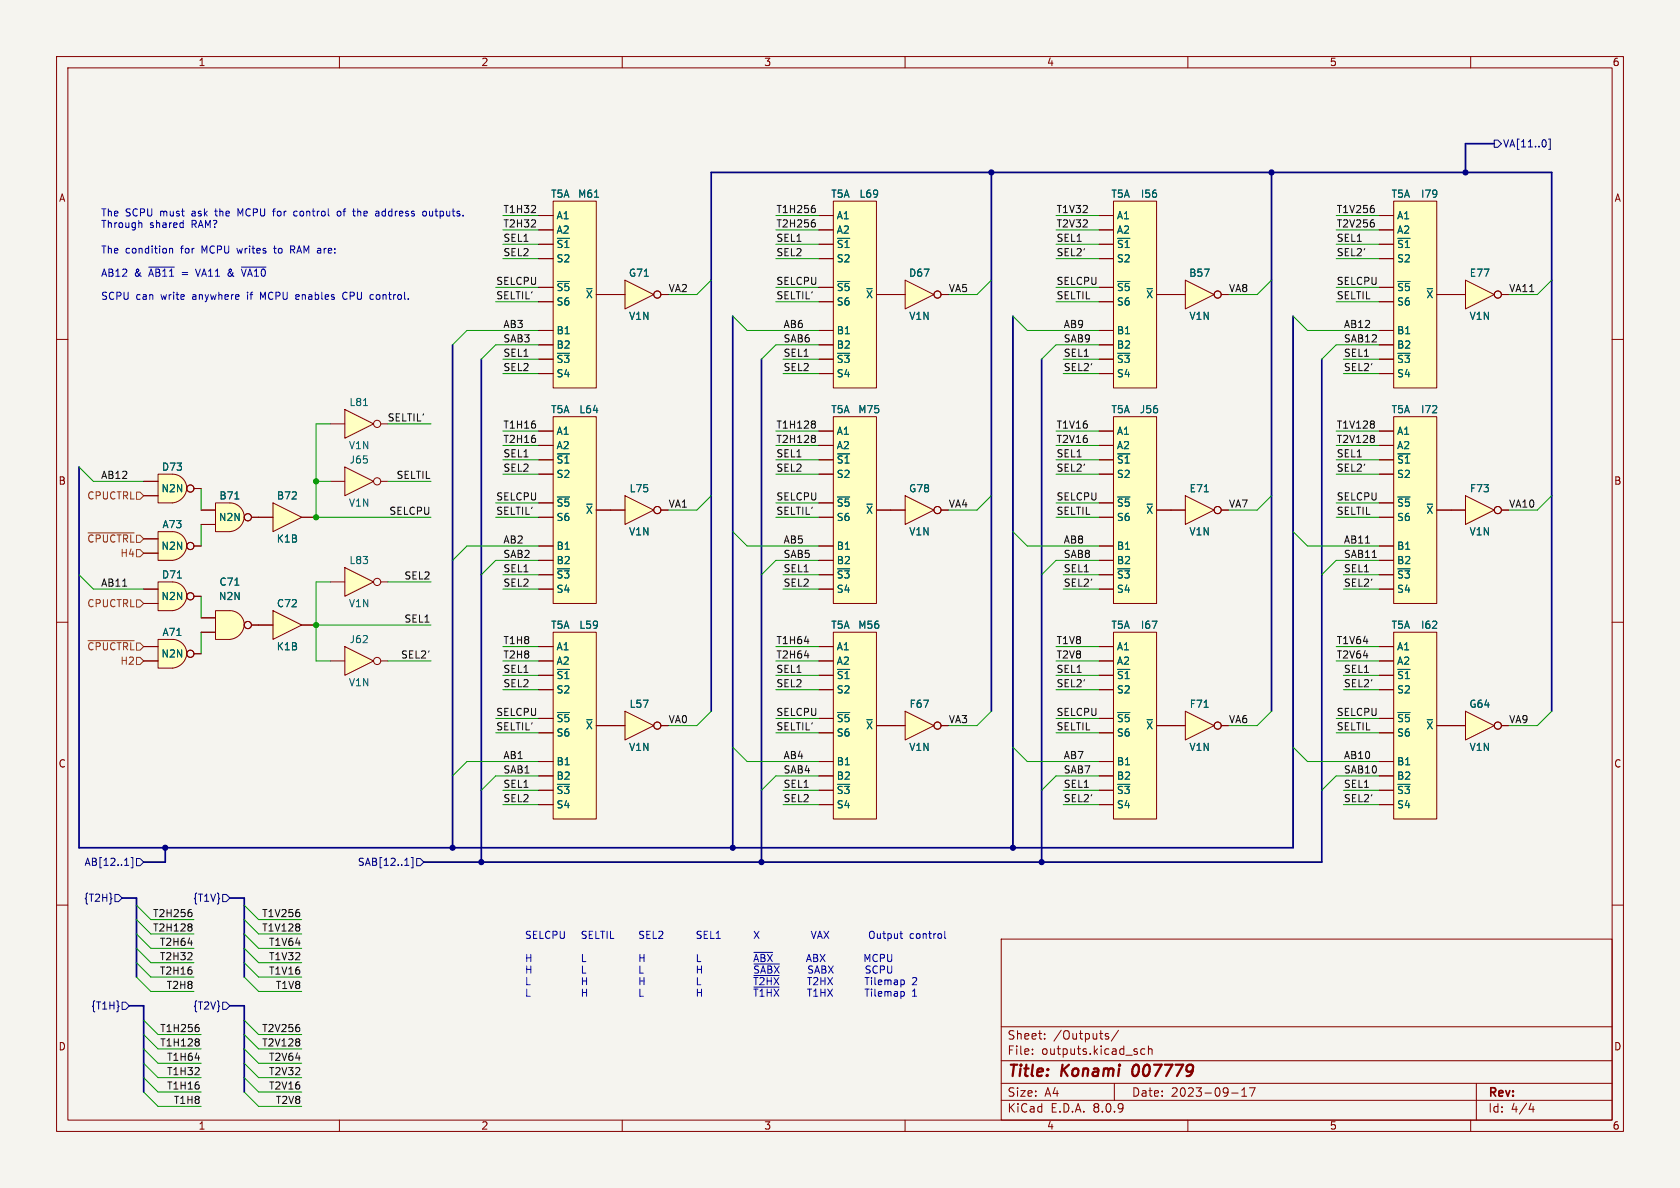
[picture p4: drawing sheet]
<svg xmlns="http://www.w3.org/2000/svg" width="297mm" height="210mm" viewBox="0 0 297 210" stroke-linecap="round" stroke-linejoin="round" font-family="sans-serif">
<path d="M0 0h297v210h-297z" fill="#f5f4ef" stroke="#f5f4ef" stroke-width=".18"/>
<g fill="none" stroke="#840000" stroke-width=".18">
<path d="M10 10h277v190h-277zM12 12h273v186h-273zM60 10v2M110 10v2M160 10v2M210 10v2M260 10v2M10 60h2M285 60h2M10 110h2M285 110h2M10 160h2"/>
<path d="M177 166h108v32h-108zM285 160h2M60 198v2M110 198v2M160 198v2M177 194.5h108M177 191.5h108M177 187.5h108M177 181.5h108M182.5 186.3v.1M182.5 185.5v.1M184.7 183.6v.1"/>
<path d="M184.7 182.8v.1M195.5 183.1l.5 .2v.2l-.2 .2-.4-.1M195.5 182.8h.5M197 191.5v3M197.7 182.1l-1.2 2M202.4 185.5l-.4-.1-.3 .3v.4l.1 .2h.6M203 185.5l.2-.1 .4 .1 .1 .9M203 184.9v1.5M210 198v2M217.7 193.2h1.2M219.5 193.8h.9M219.5 192.7l.5-.4v1.5"/>
<path d="M220.9 192.3h1l-.7 1.5M260 198v2M261 191.5v6.5M270.7 195l-.4 1.1h.9M271 195.6v1"/>
</g>
<path d="M200.4 188.6a1.52 1.52 0 0 0 0 1.5" fill="none" stroke="#840000" stroke-width=".4"/>
<path d="M48.3 108l5 2.5-5 2.5z" fill="#ffffc2"/>
<path d="M45.7 110.5h2.6M48.3 108l5 2.5-5 2.5zM53.3 110.5h2.6" fill="none" stroke="#840000" stroke-width=".18"/>
<path d="M97.8 35.6h7.6v33h-7.6z" fill="#ffffc2"/>
<path d="M95.2 38.1h2.6M97.8 35.6h7.6v33h-7.6zM95.2 40.6h2.6M95.2 58.4h2.6M95.2 45.7h2.6M95.2 53.3h2.6M95.2 43.2h2.6M95.2 50.8h2.6M105.4 52.1h2.5M95.2 61h2.6M95.2 66h2.6M95.2 63.5h2.6" fill="none" stroke="#840000" stroke-width=".18"/>
<path d="M105.1 34.9h.7M103.7 51h1" fill="none" stroke="#006464" stroke-width=".18"/>
<path d="M160 125.7l5.1 2.6-5.1 2.5z" fill="#ffffc2"/>
<g fill="none" stroke="#840000" stroke-width=".18">
<path d="M157.5 128.3h2.5M160 125.7l5.1 2.6-5.1 2.5zM166.4 128.3h1.2"/>
<circle cx="165.7" cy="128.3" r=".63"/>
</g>
<path d="M160 87.6l5.1 2.6-5.1 2.5z" fill="#ffffc2"/>
<g fill="none" stroke="#840000" stroke-width=".18">
<path d="M157.5 90.2h2.5M160 87.6l5.1 2.6-5.1 2.5zM166.4 90.2h1.2"/>
<circle cx="165.7" cy="90.2" r=".63"/>
</g>
<path d="M147.3 73.7h7.6v33h-7.6z" fill="#ffffc2"/>
<path d="M144.8 76.2h2.5M144.8 78.7h2.5M147.3 73.7h7.6v33h-7.6zM144.8 96.5h2.5M144.8 99.1h2.5M144.8 83.8h2.5M144.8 91.4h2.5M144.8 81.3h2.5M144.8 88.9h2.5M154.9 90.2h2.6M144.8 104.1h2.5M144.8 101.6h2.5" fill="none" stroke="#840000" stroke-width=".18"/>
<path d="M153.2 89.1h1" fill="none" stroke="#006464" stroke-width=".18"/>
<path d="M209.5 49.5l5.1 2.6-5.1 2.5z" fill="#ffffc2"/>
<g fill="none" stroke="#840000" stroke-width=".18">
<path d="M207 52.1h2.5M209.5 49.5l5.1 2.6-5.1 2.5zM215.9 52.1h1.3"/>
<circle cx="215.3" cy="52.1" r=".63"/>
</g>
<path d="M147.3 35.6h7.6v33h-7.6z" fill="#ffffc2"/>
<path d="M144.8 38.1h2.5M147.3 35.6h7.6v33h-7.6zM144.8 40.6h2.5M144.8 58.4h2.5M144.8 45.7h2.5M144.8 53.3h2.5M144.8 43.2h2.5M144.8 50.8h2.5M154.9 52.1h2.6M144.8 61h2.5M144.8 66h2.5M144.8 63.5h2.5" fill="none" stroke="#840000" stroke-width=".18"/>
<path d="M153.2 51h1" fill="none" stroke="#006464" stroke-width=".18"/>
<path d="M61 100.3l5 2.6-5 2.5z" fill="#ffffc2"/>
<g fill="none" stroke="#840000" stroke-width=".18">
<path d="M58.4 102.9h2.6M61 100.3l5 2.6-5 2.5zM67.3 102.9h1.3"/>
<circle cx="66.7" cy="102.9" r=".63"/>
</g>
<path d="M61 114.3l5 2.5-5 2.6z" fill="#ffffc2"/>
<g fill="none" stroke="#840000" stroke-width=".18">
<path d="M58.4 116.8h2.6M61 114.3l5 2.5-5 2.6zM67.3 116.8h1.3"/>
<circle cx="66.7" cy="116.8" r=".63"/>
</g>
<path d="M196.8 35.6h7.7v33h-7.7z" fill="#ffffc2"/>
<path d="M194.3 38.1h2.5M196.8 35.6h7.7v33h-7.7zM194.3 40.6h2.5M194.3 58.4h2.5M194.3 45.7h2.5M194.3 53.3h2.5M194.3 43.2h2.5M194.3 50.8h2.5M204.5 52.1h2.5M194.3 61h2.5M194.3 66h2.5M194.3 63.5h2.5" fill="none" stroke="#840000" stroke-width=".18"/>
<path d="M202.8 51h.9" fill="none" stroke="#006464" stroke-width=".18"/>
<path d="M30.2 105.1l2.8 .3a2.82 2.82 0 0 1-2.5 2.6z" fill="#ffffc2" stroke="#ffffc2" stroke-width=".18"/>
<path d="M27.9 102.9h2.6v5.1h-2.6z" fill="#ffffc2"/>
<g fill="#ffffc2" stroke="#ffffc2" stroke-width=".18">
<path d="M30.5 102.9a2.54 2.54 0 0 1 2.5 2.5h-2.5z"/>
<path d="M30.2 115.3l2.8 .3a2.82 2.82 0 0 1-2.5 2.5z"/>
</g>
<g fill="none" stroke="#840000" stroke-width=".18">
<path d="M25.4 106.7h2.5M25.4 104.1h2.5M27.9 102.9h2.6a2.53 2.53 0 0 1 2.5 2.4 2.53 2.53 0 0 1-2.3 2.6l-2.8 .1zM34.3 105.4h1.3"/>
<circle cx="33.7" cy="105.4" r=".63"/>
</g>
<path d="M31.4 102.2h.7" fill="none" stroke="#006464" stroke-width=".18"/>
<path d="M27.9 113h2.6v5.1h-2.6z" fill="#ffffc2"/>
<path d="M30.5 113a2.54 2.54 0 0 1 2.5 2.6h-2.5z" fill="#ffffc2" stroke="#ffffc2" stroke-width=".18"/>
<g fill="none" stroke="#840000" stroke-width=".18">
<path d="M25.4 116.8h2.5M25.4 114.3h2.5M27.9 113h2.6a2.53 2.53 0 0 1 2.5 2.4 2.53 2.53 0 0 1-2.3 2.7h-2.8zM34.3 115.6h1.3"/>
<circle cx="33.7" cy="115.6" r=".63"/>
</g>
<path d="M160 49.5l5.1 2.6-5.1 2.5z" fill="#ffffc2"/>
<g fill="none" stroke="#840000" stroke-width=".18">
<path d="M157.5 52.1h2.5M160 49.5l5.1 2.6-5.1 2.5zM166.4 52.1h1.2"/>
<circle cx="165.7" cy="52.1" r=".63"/>
</g>
<path d="M40.4 110.2l2.8 .3a2.82 2.82 0 0 1-2.6 2.5z" fill="#ffffc2" stroke="#ffffc2" stroke-width=".18"/>
<path d="M38.1 108h2.5v5h-2.5z" fill="#ffffc2"/>
<path d="M40.6 108a2.54 2.54 0 0 1 2.6 2.5h-2.6z" fill="#ffffc2" stroke="#ffffc2" stroke-width=".18"/>
<g fill="none" stroke="#840000" stroke-width=".18">
<path d="M35.6 111.8h2.5M35.6 109.2h2.5M38.1 108h2.5a2.53 2.53 0 0 1 2.6 2.4 2.53 2.53 0 0 1-2.3 2.6h-2.8zM44.4 110.5h1.3"/>
<circle cx="43.8" cy="110.5" r=".63"/>
</g>
<path d="M41.5 103.4h.7" fill="none" stroke="#006464" stroke-width=".18"/>
<path d="M246.4 73.7h7.6v33h-7.6z" fill="#ffffc2"/>
<path d="M243.8 76.2h2.6M243.8 78.7h2.6M246.4 73.7h7.6v33h-7.6zM243.8 96.5h2.6M243.8 99.1h2.6M243.8 83.8h2.6M243.8 91.4h2.6M243.8 81.3h2.6M243.8 88.9h2.6M254 90.2h2.5M243.8 104.1h2.6M243.8 101.6h2.6" fill="none" stroke="#840000" stroke-width=".18"/>
<path d="M252.3 89.1h1" fill="none" stroke="#006464" stroke-width=".18"/>
<path d="M259.1 87.6l5.1 2.6-5.1 2.5z" fill="#ffffc2"/>
<g fill="none" stroke="#840000" stroke-width=".18">
<path d="M256.5 90.2h2.6M259.1 87.6l5.1 2.6-5.1 2.5zM265.4 90.2h1.3"/>
<circle cx="264.8" cy="90.2" r=".63"/>
</g>
<path d="M209.5 125.7l5.1 2.6-5.1 2.5z" fill="#ffffc2"/>
<g fill="none" stroke="#840000" stroke-width=".18">
<path d="M207 128.3h2.5M209.5 125.7l5.1 2.6-5.1 2.5zM215.9 128.3h1.3"/>
<circle cx="215.3" cy="128.3" r=".63"/>
</g>
<path d="M212.9 125h.7" fill="none" stroke="#006464" stroke-width=".18"/>
<path d="M196.8 73.7h7.7v33h-7.7z" fill="#ffffc2"/>
<path d="M194.3 76.2h2.5M194.3 78.7h2.5M196.8 73.7h7.7v33h-7.7zM194.3 96.5h2.5M194.3 99.1h2.5M194.3 83.8h2.5M194.3 91.4h2.5M194.3 81.3h2.5M194.3 88.9h2.5M204.5 90.2h2.5M194.3 104.1h2.5M194.3 101.6h2.5" fill="none" stroke="#840000" stroke-width=".18"/>
<path d="M202.8 89.1h.9" fill="none" stroke="#006464" stroke-width=".18"/>
<path d="M209.5 87.6l5.1 2.6-5.1 2.5z" fill="#ffffc2"/>
<g fill="none" stroke="#840000" stroke-width=".18">
<path d="M207 90.2h2.5M209.5 87.6l5.1 2.6-5.1 2.5zM215.9 90.2h1.3"/>
<circle cx="215.3" cy="90.2" r=".63"/>
</g>
<path d="M212.9 86.9h.7" fill="none" stroke="#006464" stroke-width=".18"/>
<path d="M246.4 35.6h7.6v33h-7.6z" fill="#ffffc2"/>
<path d="M243.8 38.1h2.6M246.4 35.6h7.6v33h-7.6zM243.8 40.6h2.6M243.8 58.4h2.6M243.8 45.7h2.6M243.8 53.3h2.6M243.8 43.2h2.6M243.8 50.8h2.6M254 52.1h2.5M243.8 61h2.6M243.8 66h2.6M243.8 63.5h2.6" fill="none" stroke="#840000" stroke-width=".18"/>
<path d="M252.3 51h1" fill="none" stroke="#006464" stroke-width=".18"/>
<path d="M30.2 86.1l2.8 .3a2.82 2.82 0 0 1-2.5 2.5z" fill="#ffffc2" stroke="#ffffc2" stroke-width=".18"/>
<path d="M27.9 83.8h2.6v5.1h-2.6z" fill="#ffffc2"/>
<g fill="#ffffc2" stroke="#ffffc2" stroke-width=".18">
<path d="M30.5 83.8a2.54 2.54 0 0 1 2.5 2.6h-2.5z"/>
<path d="M30.2 96.3l2.8 .2a2.82 2.82 0 0 1-2.5 2.6z"/>
</g>
<g fill="none" stroke="#840000" stroke-width=".18">
<path d="M25.4 87.6h2.5M25.4 85.1h2.5M27.9 83.8h2.6a2.53 2.53 0 0 1 2.5 2.4 2.53 2.53 0 0 1-2.3 2.7h-2.8zM34.3 86.4h1.3"/>
<circle cx="33.7" cy="86.4" r=".63"/>
</g>
<path d="M27.9 94h2.6v5.1h-2.6z" fill="#ffffc2"/>
<path d="M30.5 94a2.54 2.54 0 0 1 2.5 2.5h-2.5z" fill="#ffffc2" stroke="#ffffc2" stroke-width=".18"/>
<g fill="none" stroke="#840000" stroke-width=".18">
<path d="M25.4 97.8h2.5M25.4 95.3h2.5M27.9 94h2.6a2.53 2.53 0 0 1 2.5 2.4 2.53 2.53 0 0 1-2.3 2.6l-2.8 .1zM34.3 96.5h1.3"/>
<circle cx="33.7" cy="96.5" r=".63"/>
</g>
<path d="M48.3 88.9l5 2.5-5 2.6z" fill="#ffffc2"/>
<path d="M45.7 91.4h2.6M48.3 88.9l5 2.5-5 2.6zM53.3 91.4h2.6" fill="none" stroke="#840000" stroke-width=".18"/>
<path d="M40.4 91.2l2.8 .2a2.82 2.82 0 0 1-2.6 2.6z" fill="#ffffc2" stroke="#ffffc2" stroke-width=".18"/>
<path d="M38.1 88.9h2.5v5.1h-2.5z" fill="#ffffc2"/>
<path d="M40.6 88.9a2.54 2.54 0 0 1 2.6 2.5h-2.6z" fill="#ffffc2" stroke="#ffffc2" stroke-width=".18"/>
<g fill="none" stroke="#840000" stroke-width=".18">
<path d="M35.6 92.7h2.5M35.6 90.2h2.5M38.1 88.9h2.5a2.53 2.53 0 0 1 2.6 2.4 2.53 2.53 0 0 1-2.3 2.6l-2.8 .1zM44.4 91.4h1.3"/>
<circle cx="43.8" cy="91.4" r=".63"/>
</g>
<path d="M41.5 88.2h.7" fill="none" stroke="#006464" stroke-width=".18"/>
<path d="M61 72.4l5 2.5-5 2.6z" fill="#ffffc2"/>
<g fill="none" stroke="#840000" stroke-width=".18">
<path d="M58.4 74.9h2.6M61 72.4l5 2.5-5 2.6zM67.3 74.9h1.3"/>
<circle cx="66.7" cy="74.9" r=".63"/>
</g>
<path d="M64.3 71.7h.7" fill="none" stroke="#006464" stroke-width=".18"/>
<path d="M61 82.6l5 2.5-5 2.5z" fill="#ffffc2"/>
<g fill="none" stroke="#840000" stroke-width=".18">
<path d="M58.4 85.1h2.6M61 82.6l5 2.5-5 2.5zM67.3 85.1h1.3"/>
<circle cx="66.7" cy="85.1" r=".63"/>
</g>
<path d="M259.1 49.5l5.1 2.6-5.1 2.5z" fill="#ffffc2"/>
<g fill="none" stroke="#840000" stroke-width=".18">
<path d="M256.5 52.1h2.6M259.1 49.5l5.1 2.6-5.1 2.5zM265.4 52.1h1.3"/>
<circle cx="264.8" cy="52.1" r=".63"/>
</g>
<path d="M110.5 49.5l5.1 2.6-5.1 2.5z" fill="#ffffc2"/>
<g fill="none" stroke="#840000" stroke-width=".18">
<path d="M107.9 52.1h2.6M110.5 49.5l5.1 2.6-5.1 2.5zM116.8 52.1h1.3"/>
<circle cx="116.2" cy="52.1" r=".63"/>
</g>
<path d="M110.5 87.6l5.1 2.6-5.1 2.5z" fill="#ffffc2"/>
<g fill="none" stroke="#840000" stroke-width=".18">
<path d="M107.9 90.2h2.6M110.5 87.6l5.1 2.6-5.1 2.5zM116.8 90.2h1.3"/>
<circle cx="116.2" cy="90.2" r=".63"/>
</g>
<path d="M97.8 73.7h7.6v33h-7.6z" fill="#ffffc2"/>
<path d="M95.2 76.2h2.6M95.2 78.7h2.6M97.8 73.7h7.6v33h-7.6zM95.2 96.5h2.6M95.2 99.1h2.6M95.2 83.8h2.6M95.2 91.4h2.6M95.2 81.3h2.6M95.2 88.9h2.6M105.4 90.2h2.5M95.2 104.1h2.6M95.2 101.6h2.6" fill="none" stroke="#840000" stroke-width=".18"/>
<path d="M103.7 89.1h1" fill="none" stroke="#006464" stroke-width=".18"/>
<path d="M110.5 125.7l5.1 2.6-5.1 2.5z" fill="#ffffc2"/>
<g fill="none" stroke="#840000" stroke-width=".18">
<path d="M107.9 128.3h2.6M110.5 125.7l5.1 2.6-5.1 2.5zM116.8 128.3h1.3"/>
<circle cx="116.2" cy="128.3" r=".63"/>
</g>
<path d="M97.8 111.8h7.6v33h-7.6z" fill="#ffffc2"/>
<path d="M95.2 114.3h2.6M95.2 116.8h2.6M95.2 119.4h2.6M97.8 111.8h7.6v33h-7.6zM95.2 134.6h2.6M95.2 137.2h2.6M95.2 121.9h2.6M95.2 129.5h2.6M95.2 139.7h2.6M95.2 127h2.6M105.4 128.3h2.5M95.2 142.2h2.6" fill="none" stroke="#840000" stroke-width=".18"/>
<path d="M103.7 127.2h1" fill="none" stroke="#006464" stroke-width=".18"/>
<path d="M246.4 111.8h7.6v33h-7.6z" fill="#ffffc2"/>
<path d="M243.8 114.3h2.6M243.8 116.8h2.6M243.8 119.4h2.6M246.4 111.8h7.6v33h-7.6zM243.8 134.6h2.6M243.8 137.2h2.6M243.8 121.9h2.6M243.8 129.5h2.6M243.8 139.7h2.6M243.8 127h2.6M254 128.3h2.5M243.8 142.2h2.6" fill="none" stroke="#840000" stroke-width=".18"/>
<path d="M252.3 127.2h1" fill="none" stroke="#006464" stroke-width=".18"/>
<path d="M259.1 125.7l5.1 2.6-5.1 2.5z" fill="#ffffc2"/>
<g fill="none" stroke="#840000" stroke-width=".18">
<path d="M256.5 128.3h2.6M259.1 125.7l5.1 2.6-5.1 2.5zM265.4 128.3h1.3"/>
<circle cx="264.8" cy="128.3" r=".63"/>
</g>
<path d="M147.3 111.8h7.6v33h-7.6z" fill="#ffffc2"/>
<path d="M144.8 114.3h2.5M144.8 116.8h2.5M144.8 119.4h2.5M147.3 111.8h7.6v33h-7.6zM144.8 134.6h2.5M144.8 137.2h2.5M144.8 121.9h2.5M144.8 129.5h2.5M144.8 139.7h2.5M144.8 127h2.5M154.9 128.3h2.6M144.8 142.2h2.5" fill="none" stroke="#840000" stroke-width=".18"/>
<path d="M153.2 127.2h1" fill="none" stroke="#006464" stroke-width=".18"/>
<path d="M196.8 111.8h7.7v33h-7.7z" fill="#ffffc2"/>
<g fill="none" stroke="#840000" stroke-width=".18">
<path d="M95.2 38.1h2.6M144.8 38.1h2.5M194.3 38.1h2.5M243.8 38.1h2.6M95.2 40.6h2.6M95.2 58.4h2.6M95.2 45.7h2.6M95.2 53.3h2.6M95.2 43.2h2.6M95.2 50.8h2.6M105.4 52.1h5.1M116.8 52.1h1.3"/>
<path d="M144.8 40.6h2.5M144.8 58.4h2.5M144.8 45.7h2.5M144.8 53.3h2.5M144.8 43.2h2.5M144.8 50.8h2.5M154.9 52.1h5.1M166.4 52.1h1.2M194.3 40.6h2.5M194.3 58.4h2.5M194.3 45.7h2.5M194.3 53.3h2.5"/>
<path d="M194.3 43.2h2.5M194.3 50.8h2.5M204.5 52.1h5M215.9 52.1h1.3M243.8 40.6h2.6M243.8 58.4h2.6M243.8 45.7h2.6M243.8 53.3h2.6M243.8 43.2h2.6M243.8 50.8h2.6M254 52.1h5.1M265.4 52.1h1.3"/>
<path d="M95.2 76.2h2.6M95.2 78.7h2.6M95.2 61h2.6M95.2 66h2.6M95.2 63.5h2.6M144.8 76.2h2.5M144.8 78.7h2.5M144.8 61h2.5M144.8 66h2.5M144.8 63.5h2.5M194.3 76.2h2.5M194.3 78.7h2.5"/>
<path d="M194.3 61h2.5M194.3 66h2.5M194.3 63.5h2.5M243.8 76.2h2.6M243.8 78.7h2.6M243.8 61h2.6M243.8 66h2.6M243.8 63.5h2.6M25.4 97.8h2.5M25.4 95.3h2.5M25.4 87.6h2.5M25.4 85.1h2.5"/>
<path d="M34.3 96.5h1.3M34.3 86.4h1.3M35.6 90.2h2.5M35.6 92.7h2.5M44.4 91.4h3.9M53.3 91.4h2.6M95.2 96.5h2.6M95.2 99.1h2.6M95.2 83.8h2.6M95.2 91.4h2.6M95.2 81.3h2.6M95.2 88.9h2.6"/>
<path d="M105.4 90.2h5.1M116.8 90.2h1.3M144.8 96.5h2.5M144.8 99.1h2.5M144.8 83.8h2.5M144.8 91.4h2.5M144.8 81.3h2.5M144.8 88.9h2.5M154.9 90.2h5.1M166.4 90.2h1.2M194.3 96.5h2.5M194.3 99.1h2.5"/>
<path d="M194.3 83.8h2.5M194.3 91.4h2.5M194.3 81.3h2.5M194.3 88.9h2.5M204.5 90.2h5M215.9 90.2h1.3M243.8 96.5h2.6M243.8 99.1h2.6M243.8 83.8h2.6M243.8 91.4h2.6M243.8 81.3h2.6M243.8 88.9h2.6"/>
<path d="M254 90.2h5.1M265.4 90.2h1.3M25.4 114.3h2.5M25.4 116.8h2.5M25.4 106.7h2.5M25.4 104.1h2.5M34.3 105.4h1.3M34.3 115.6h1.3M35.6 111.8h2.5M35.6 109.2h2.5M44.4 110.5h3.9M53.3 110.5h2.6"/>
<path d="M95.2 114.3h2.6M95.2 116.8h2.6M95.2 119.4h2.6M95.2 104.1h2.6M95.2 101.6h2.6M144.8 114.3h2.5M144.8 116.8h2.5M144.8 119.4h2.5M144.8 104.1h2.5M144.8 101.6h2.5M194.3 114.3h2.5M194.3 116.8h2.5"/>
<path d="M194.3 119.4h2.5M194.3 104.1h2.5M194.3 101.6h2.5M196.8 111.8h7.7v33h-7.7zM243.8 114.3h2.6M243.8 116.8h2.6M243.8 119.4h2.6M243.8 104.1h2.6M243.8 101.6h2.6M95.2 134.6h2.6M95.2 137.2h2.6M95.2 121.9h2.6"/>
<path d="M95.2 129.5h2.6M95.2 139.7h2.6M95.2 127h2.6M105.4 128.3h5.1M116.8 128.3h1.3M144.8 134.6h2.5M144.8 137.2h2.5M144.8 121.9h2.5M144.8 129.5h2.5M144.8 139.7h2.5M144.8 127h2.5M154.9 128.3h5.1"/>
<path d="M166.4 128.3h1.2M194.3 134.6h2.5M194.3 137.2h2.5M194.3 121.9h2.5M194.3 129.5h2.5M194.3 139.7h2.5M194.3 127h2.5M204.5 128.3h5M215.9 128.3h1.3M243.8 134.6h2.6M243.8 137.2h2.6M243.8 121.9h2.6"/>
<path d="M243.8 129.5h2.6M243.8 139.7h2.6M243.8 127h2.6M254 128.3h5.1M265.4 128.3h1.3M95.2 142.2h2.6M144.8 142.2h2.5M194.3 142.2h2.5M243.8 142.2h2.6"/>
<circle cx="116.2" cy="52.1" r=".63"/>
<circle cx="165.7" cy="52.1" r=".63"/>
<circle cx="215.3" cy="52.1" r=".63"/>
<circle cx="264.8" cy="52.1" r=".63"/>
<circle cx="33.7" cy="96.5" r=".63"/>
<circle cx="33.7" cy="86.4" r=".63"/>
<circle cx="43.8" cy="91.4" r=".63"/>
<circle cx="116.2" cy="90.2" r=".63"/>
<circle cx="165.7" cy="90.2" r=".63"/>
<circle cx="215.3" cy="90.2" r=".63"/>
<circle cx="264.8" cy="90.2" r=".63"/>
<circle cx="33.7" cy="105.4" r=".63"/>
<circle cx="33.7" cy="115.6" r=".63"/>
<circle cx="43.8" cy="110.5" r=".63"/>
<circle cx="116.2" cy="128.3" r=".63"/>
<circle cx="165.7" cy="128.3" r=".63"/>
<circle cx="215.3" cy="128.3" r=".63"/>
<circle cx="264.8" cy="128.3" r=".63"/>
</g>
<g fill="none" stroke="#006464" stroke-width=".18">
<path d="M105.1 34.9h.7M103.7 51h1M153.2 51h1M202.8 51h.9M252.3 51h1M41.5 88.2h.7M103.7 89.1h1M153.2 89.1h1M202.8 89.1h.9M212.9 86.9h.7M252.3 89.1h1M31.4 102.2h.7"/>
<path d="M41.5 103.4h.7M103.7 127.2h1M153.2 127.2h1M202.8 127.2h.9M212.9 125h.7M252.3 127.2h1"/>
</g>
<path d="M264.2 24.8h.6l.6 .6-.6 .6h-.6zM273.8 24.6h.3v1.8h-.3M20.3 158.1h.7l.6 .7-.6 .6h-.7zM22 153h.8M23.2 151.6h.3v1.8h-.3M24.1 151.8h.7l.6 .6-.6 .6h-.7zM39.4 158.1h.6l.6 .7-.6 .6h-.6zM71.6 153h.7M72.7 151.6h.3v1.8h-.3M73.7 151.8h.6l.6 .6-.6 .6h-.6zM21.6 177.2h.6l.7 .6-.7 .6h-.6zM39.4 177.2h.6l.6 .6-.6 .6h-.6z" fill="none" stroke="#000084" stroke-width=".18"/>
<path d="M15.6 94.2h8.1M24.1 97.2h.7l.6 .6-.6 .6h-.7zM24.1 87h.7l.6 .6-.6 .7h-.7zM15.6 113.3h8.1M24.1 116.2h.7l.6 .6-.6 .7h-.7zM24.1 106h.7l.6 .7-.6 .6h-.7z" fill="none" stroke="#725600" stroke-width=".18"/>
<g fill="none" stroke="#0f0f0f" stroke-width=".18">
<path d="M143.8 36.3h.2M143.8 38.9h.2M143.9 36.8l.3 .2v.3l-.3 .3M143.9 39.3l.3 .3v.3l-.3 .2M242.9 36.9v.6M242.9 39.5v.5M143.9 74.4l.3 .3-.3 .3 .3 .2v.2l-.3 .3M143.9 77l.3 .2-.3 .3 .3 .2v.3l-.3 .2M242.9 74.5v.3M242.9 75.1v.5M242.9 77.1v.3M242.9 77.6v.5"/>
<path d="M241.4 96h.7M242.6 98.5h.7M21.7 103.6h.7M33.6 160.8h.2M33.7 161.3l.2 .2v.3l-.2 .2M33.7 163.3l.2 .3-.2 .3 .2 .2v.2l-.2 .3M52.9 161.4v.5M52.9 163.4v.3M52.9 164v.5M34.9 181.1h.2M35 181.6l.2 .2v.3l-.2 .3M35 183.6l.2 .3-.2 .3 .2 .2v.3l-.2 .2"/>
<path d="M52.9 183.8v.3M52.9 181.7v.5M52.9 184.3v.5"/>
</g>
<g fill="none" stroke="#0000c2" stroke-width=".18">
<path d="M24.7 39.4l.4 .2v.6M32.3 39.4h.1M32.4 39v1.2M42.5 37.8l-.4-.9v1.3M48.2 37.3h.5M48.7 36.9l-.3 .2M52.5 37.4l-.3-.1-.3 .3 .1 .5h.5M59.7 37.5l.2-.2 .3 .2 .1 .4-.1 .2-.3 .1-.2-.1zM63.2 36.9v1.3M63.4 37.3l-.2 .2M66.9 37.4l.1 .8M67 38.1l-.1 .1"/>
<path d="M67 37.6l-.1 .1M74.8 37.4l.4-.1 .2 .3-.1 .5-.1 .1-.4-.1M75.9 37.3v.7l.2 .2M26.3 47.2h4.5M30 43.9v.8M30 44l.2-.1 .3 .1v.7M32.4 40.2h-.1M34.6 47.6l.4 1.2M40.4 48.2l-.1 .2 .1 .4M42.7 47.6l.4 1.2 .4-1.2M42.7 47.2h4.3M46.5 52.6l-.4-.9v1.2"/>
<path d="M48.4 43.9h.4M48.5 43.5l.1 1.2M51.4 44.1h.5M51.7 44.1l.4 .6M51.9 43.5h-.5v1.2M52.4 52.9h.3M52.7 52.1h-.3M52.9 52.4l-.6 .1M61.1 51.7a.64 .64 0 0 0-.5 .6 .64 .64 0 0 0 .5 .6M65.7 52.1h.3M66 52.9h-.3M93.1 168.7v1.3"/>
<path d="M93.1 170.8v1.2M93.1 172.8v1.3h.6M93.1 174.8v1.3h.6M93.1 169.3h.7M93.1 171.4h.7M93.8 168.7v1.3M93.8 170.8v1.2M103 168.7v1.3h.6M103 170.8v1.2h.6M103 172.8v1.3M103 174.8v1.3M103 173.4h.7"/>
<path d="M103 175.5h.7M103.7 172.8v1.3M103.7 174.8v1.3M113.1 169.3h.8M113.1 168.7v1.3M113.1 170.8v1.2h.6M113.1 172.8v1.3M113.1 174.8v1.3h.6M113.1 173.4h.8M113.9 168.7v1.3M113.9 172.8v1.3M123.3 168.7v1.3h.6"/>
<path d="M123.3 170.8v1.2M123.3 172.8v1.3h.6M123.3 174.8v1.3M123.3 171.4h.7M123.3 175.5h.7M124 170.8v1.2M124 174.8v1.3M133.3 170l.4-1.3 .4 1.3M133.3 172.8h.7M133.3 174.8h.7M133.3 168.4h3.3M133.3 170.4h4.5"/>
<path d="M133.3 172.4h4.4M133.3 174.5h4.4M133.3 164.6l.9 1.3M133.4 169.6h.6M133.6 172.8v1.3M133.6 174.8v1.3M134.1 170.8h-.5l-.1 .1v.3l.5 .3 .1 .3-.2 .2h-.5M134.2 164.6l-.9 1.3M134.4 172.9l.4-.1 .3 .4-.8 .9h.8M134.4 175.2l.3-.4v1.3M134.4 176.1h.7M134.5 172l.4-1.2 .4 1.2"/>
<path d="M134.5 169.3h.5M134.5 168.7h.5l.2 .3-.2 .3 .2 .1 .1 .3-.3 .3h-.5zM134.6 171.7h.6M135.6 173.4h.8M135.6 172.8v1.3M135.6 174.8v1.3M135.6 175.5h.8M135.7 168.7l.8 1.3M135.7 171.4h.5M135.7 170.8h.5l.2 .2-.2 .4 .2 .1 .1 .3-.3 .2h-.5zM136.4 172.8v1.3M136.4 174.8v1.3"/>
<path d="M136.5 168.7l-.8 1.3M136.8 172.8l.9 1.3M136.8 174.8l.9 1.3M136.9 170.8l.8 1.2M137.7 172.8l-.9 1.3M137.7 174.8l-.9 1.3M137.7 170.8l-.8 1.2M142.8 172.8h.7M142.8 174.8h.7M143.1 172.8v1.3M143.1 174.8v1.3M143.2 170.8l-.3 .3 .2 .2 .4 .2 .2 .3-.3 .2h-.5"/>
<path d="M143.4 164.6l.5 1.3 .4-1.3M143.5 170.8h.2M143.9 172.9l.4-.1 .3 .4-.8 .9h.8M143.9 176.1h.7M143.9 175.2l.3-.4v1.3M144 172l.5-1.2 .4 1.2M144.2 171.7h.6M144.5 165.9l.4-1.3 .5 1.3M144.6 165.5h.6M145.1 173.4h.7M145.1 172.8v1.3M145.1 174.8v1.3"/>
<path d="M145.1 175.5h.7M145.3 171.4h.4M145.3 170.8v1.2l.7-.1v-.3l-.3-.2M145.7 164.6l.8 1.3M145.7 170.8l.3 .2-.3 .4M145.8 172.8v1.3M145.8 174.8v1.3M146.3 172.8l.9 1.3M146.3 174.8l.9 1.3M146.5 170.8l.8 1.2M146.5 164.6l-.8 1.3M147.2 172.8l-.9 1.3"/>
<path d="M147.2 174.8l-.9 1.3M147.3 170.8l-.8 1.2M152.9 172.8h.7M152.9 174.8h.7M153.3 172.8v1.3M153.3 174.8v1.3M153.3 170.8l-.2 .3 .1 .2 .5 .2 .1 .3-.2 .2h-.5M153.6 170.8h.2M153.8 164.8l.2-.2a.43 .43 0 0 1 .6 .4v.5a.42 .42 0 0 1-.5 .4 .42 .42 0 0 1-.4-.4zM154.1 172.8v.1M154.1 173.2v.9M154.1 174.8v.2"/>
<path d="M154.1 175.3v.8M154.7 172.8v1.1l.2 .2M154.7 174.8v1.1l.2 .2M155.1 168.8a.6 .6 0 0 0-.8 .5 .6 .6 0 0 0 .6 .7l.2-.1M155.1 170.9a.6 .6 0 0 0-.8 .4 .6 .6 0 0 0 .6 .7l.2-.1M155.1 165l.1 .8 .3 .1 .1-.1M155.3 173.6l.6-.1-.1-.2-.3-.1-.2 .2v.6h.5M155.3 175.7l.6-.1-.1-.3h-.3l-.2 .2v.6h.5M155.6 169.4l.6-.1 .2-.2-.1-.3-.7-.1v1.3M155.6 171.4h.6l.2-.2-.1-.3-.7-.1v1.2M155.6 165v.9M156.1 165h.5"/>
<path d="M156.2 164.6v1.1l.4 .2M156.4 173.3l.4-.1 .2 .2M156.4 173.2v.9M156.4 175.3v.8M156.4 175.4l.4-.1 .2 .2M156.9 168.7v1l.3 .3 .3-.1 .1-.2v-1M156.9 170.8v1l.3 .2h.3l.1-.2v-1M157 165.1l.3-.1 .3 .3-.1 .5h-.5M157 165v1.3M157 173.4v.7M157 175.5v.6M157 173.4l.2-.2 .3 .1v.8"/>
<path d="M157 175.5l.2-.2h.3v.8M158.1 165l.1 .8 .3 .1 .2-.1M158.1 173.3h.5l.1 .8M158.1 175.3h.5l.1 .8M158.7 165v.9M158.7 173.5l-.5 .1-.1 .2 .1 .3 .5-.1M158.7 175.6h-.5l-.1 .2 .1 .3h.5M159.1 165h.5M159.3 164.6v1.1l.3 .2M159.3 173.2v1.3M159.3 175.3v1.2M159.3 173.3l.3-.1 .3 .3-.1 .5h-.5"/>
<path d="M159.3 175.3h.3l.3 .2-.1 .6h-.5M167 164.6v1.1l.2 .2"/>
</g>
<g fill="none" stroke="#000084" stroke-width=".3">
<path d="M175.3 30.5v95.2M224.8 30.5v95.2M264.2 25.4h-5.1v5.1M129.5 55.9v94M179.1 55.9v94M228.6 55.9v94h-214.6v-67.3M80 61v88.9M85.1 63.5v88.9M134.6 63.5v88.9M184.1 63.5v88.9M233.7 63.5v88.9h-158.8M125.7 125.7v-95.2h148.6v95.2"/>
<path d="M21.6 158.8h2.5v13.9M29.2 149.9v2.5h-3.8M40.6 158.8h2.6v13.9M22.9 177.8h2.5v15.2M40.6 177.8h2.6v15.2"/>
</g>
<g fill="none" stroke="#009600" stroke-width=".18">
<path d="M88.9 38.1h6.3M137.2 38.1h7.6M186.7 38.1h7.6M236.2 38.1h7.6M87.6 50.8h7.6M87.6 53.3h7.6M88.9 40.6h6.3M88.9 43.2h6.3M88.9 45.7h6.3M95.2 58.4h-12.7l-2.5 2.6M125.7 49.5l-2.5 2.6h-5.1M129.5 55.9l2.6 2.5h12.7"/>
<path d="M137.2 40.6h7.6M137.2 43.2h7.6M137.2 45.7h7.6M137.2 50.8h7.6M137.2 53.3h7.6M175.3 49.5l-2.6 2.6h-5.1M179.1 55.9l2.5 2.5h12.7M186.7 40.6h7.6M186.7 43.2h7.6M186.7 45.7h7.6M186.7 50.8h7.6M186.7 53.3h7.6"/>
<path d="M224.8 49.5l-2.6 2.6h-5M228.6 55.9l2.5 2.5h12.7M236.2 40.6h7.6M236.2 43.2h7.6M236.2 45.7h7.6M236.2 50.8h7.6M236.2 53.3h7.6M274.3 49.5l-2.5 2.6h-5.1M58.4 74.9h-2.5v16.5h20.3M68.6 74.9h7.6M88.9 66h6.3M88.9 76.2h6.3"/>
<path d="M88.9 78.7h6.3M88.9 63.5h6.3M95.2 61h-7.6l-2.5 2.5M137.2 76.2h7.6M137.2 78.7h7.6M138.4 66h6.4M138.4 63.5h6.4M144.8 61h-7.6l-2.6 2.5M186.7 76.2h7.6M186.7 78.7h7.6M188 66h6.3M188 63.5h6.3"/>
<path d="M194.3 61h-7.6l-2.6 2.5M236.2 76.2h7.6M236.2 78.7h7.6M237.5 66h6.3M237.5 63.5h6.3M243.8 61h-7.6l-2.5 2.5M14 82.6l2.5 2.5h8.9M35.6 86.4v3.8M35.6 92.7v3.8M55.9 85.1h2.5M68.6 85.1h7.6M87.6 91.4h7.6"/>
<path d="M87.6 88.9h7.6M88.9 81.3h6.3M88.9 83.8h6.3M95.2 99.1h-7.6l-2.5 2.5M95.2 96.5h-12.7l-2.5 2.6M125.7 87.6l-2.5 2.6h-5.1M129.5 94l2.6 2.5h12.7M137.2 81.3h7.6M137.2 83.8h7.6M137.2 91.4h7.6M137.2 88.9h7.6M144.8 99.1h-7.6l-2.6 2.5"/>
<path d="M175.3 87.6l-2.6 2.6h-5.1M179.1 94l2.5 2.5h12.7M186.7 81.3h7.6M186.7 83.8h7.6M186.7 91.4h7.6M186.7 88.9h7.6M194.3 99.1h-7.6l-2.6 2.5M224.8 87.6l-2.6 2.6h-5M228.6 94l2.5 2.5h12.7M236.2 81.3h7.6M236.2 83.8h7.6M236.2 91.4h7.6"/>
<path d="M236.2 88.9h7.6M243.8 99.1h-7.6l-2.5 2.5M274.3 87.6l-2.5 2.6h-5.1M14 101.6l2.5 2.5h8.9M35.6 105.4v3.8M35.6 111.8v3.8M55.9 110.5h20.3M58.4 102.9h-2.5v13.9h2.5M68.6 116.8h7.6M68.6 102.9h7.6M88.9 116.8h6.3M88.9 119.4h6.3"/>
<path d="M88.9 101.6h6.3M88.9 114.3h6.3M88.9 104.1h6.3M137.2 116.8h7.6M137.2 119.4h7.6M137.2 114.3h7.6M138.4 101.6h6.4M138.4 104.1h6.4M186.7 116.8h7.6M186.7 119.4h7.6M186.7 114.3h7.6M188 101.6h6.3"/>
<path d="M188 104.1h6.3M236.2 116.8h7.6M236.2 114.3h7.6M237.5 119.4h6.3M237.5 101.6h6.3M237.5 104.1h6.3M87.6 129.5h7.6M87.6 127h7.6M88.9 139.7h6.3M88.9 121.9h6.3M95.2 137.2h-7.6l-2.5 2.5M95.2 134.6h-12.7l-2.5 2.6"/>
<path d="M125.7 125.7l-2.5 2.6h-5.1M129.5 132.1l2.6 2.5h12.7M137.2 121.9h7.6M137.2 129.5h7.6M137.2 127h7.6M138.4 139.7h6.4M144.8 137.2h-7.6l-2.6 2.5M175.3 125.7l-2.6 2.6h-5.1M179.1 132.1l2.5 2.5h12.7M186.7 121.9h7.6M186.7 129.5h7.6M186.7 127h7.6"/>
<path d="M188 139.7h6.3M194.3 137.2h-7.6l-2.6 2.5M224.8 125.7l-2.6 2.6h-5M228.6 132.1l2.5 2.5h12.7M236.2 129.5h7.6M236.2 127h7.6M237.5 139.7h6.3M237.5 121.9h6.3M243.8 137.2h-7.6l-2.5 2.5M274.3 125.7l-2.5 2.6h-5.1M88.9 142.2h6.3M138.4 142.2h6.4"/>
<path d="M188 142.2h6.3M237.5 142.2h6.3M24.1 172.7l2.6 2.6h7.6M24.1 170.2l2.6 2.5h7.6M24.1 167.6l2.6 2.6h7.6M24.1 162.6l2.6 2.5h7.6M24.1 160l2.6 2.6h7.6M24.1 165.1l2.6 2.5h7.6M43.2 172.7l2.5 2.6h7.6M43.2 170.2l2.5 2.5h7.6M43.2 167.6l2.5 2.6h7.6M43.2 162.6l2.5 2.5h7.6"/>
<path d="M43.2 160l2.5 2.6h7.6M43.2 165.1l2.5 2.5h7.6M25.4 190.5l2.5 2.5h7.7M25.4 193l2.5 2.6h7.7M25.4 182.9l2.5 2.5h7.7M25.4 188l2.5 2.5h7.7M25.4 185.4l2.5 2.6h7.7M25.4 180.3l2.5 2.6h7.7M43.2 190.5l2.5 2.5h7.6M43.2 193l2.5 2.6h7.6M43.2 182.9l2.5 2.5h7.6M43.2 188l2.5 2.5h7.6"/>
<path d="M43.2 185.4l2.5 2.6h7.6M43.2 180.3l2.5 2.6h7.6"/>
</g>
<g fill="#000084" stroke="#000084" stroke-width=".18">
<circle cx="29.2" cy="149.9" r=".46"/>
<circle cx="85.1" cy="152.4" r=".46"/>
<circle cx="80" cy="149.9" r=".46"/>
<circle cx="129.5" cy="149.9" r=".46"/>
<circle cx="134.6" cy="152.4" r=".46"/>
<circle cx="175.3" cy="30.5" r=".46"/>
<circle cx="184.1" cy="152.4" r=".46"/>
<circle cx="179.1" cy="149.9" r=".46"/>
<circle cx="259.1" cy="30.5" r=".46"/>
<circle cx="224.8" cy="30.5" r=".46"/>
</g>
<g fill="#009600" stroke="#009600" stroke-width=".18">
<circle cx="55.9" cy="110.5" r=".46"/>
<circle cx="55.9" cy="91.4" r=".46"/>
<circle cx="55.9" cy="85.1" r=".46"/>
</g>
<g font-size="2.8" fill="#840000">
<text x="178" y="190.9">Title:</text>
<text x="187.7" y="190.9">Konami</text>
<text x="201" y="190.9">007779</text>
</g>
<g font-size="2.1" fill="#840000">
<text x="178" y="184">Sheet:</text>
<text x="186.2" y="184">/Outputs/</text>
<text x="178" y="186.7">File:</text>
<text x="184.1" y="186.7">outputs.kicad_sch</text>
<text x="178" y="196.9">KiCad</text>
<text x="178" y="194.1">Size:</text>
<text x="184.7" y="194.1">A4</text>
<text x="185.7" y="196.9">E.D.A.</text>
<text x="193.3" y="196.9">8.0.9</text>
<text x="200" y="194.1">Date:</text>
<text x="207" y="194.1">2023-09-17</text>
<text x="263" y="194.3">Rev:</text>
<text x="263" y="196.9">Id:</text>
<text x="267.1" y="196.9">4/4</text>
</g>
<g font-size="1.8" fill="#840000">
<text x="35" y="11.9">1</text>
<text x="85" y="11.9">2</text>
<text x="135" y="11.9">3</text>
<text x="185" y="11.9">4</text>
<text x="235" y="11.9">5</text>
<text x="285" y="11.9">6</text>
<text x="10.3" y="35.9">A</text>
<text x="285.3" y="35.9">A</text>
<text x="10.3" y="85.9">B</text>
<text x="285.3" y="85.9">B</text>
<text x="10.3" y="135.9">C</text>
<text x="285.3" y="135.9">C</text>
<text x="10.3" y="185.9">D</text>
<text x="285.3" y="185.9">D</text>
<text x="35" y="199.9">1</text>
<text x="85" y="199.9">2</text>
<text x="135" y="199.9">3</text>
<text x="185" y="199.9">4</text>
<text x="235" y="199.9">5</text>
<text x="285" y="199.9">6</text>
</g>
<g font-size="1.8" fill="#000084">
<text x="265.6" y="26.3">VA[11..0]</text>
<text x="14.8" y="153.3">AB[12..1]</text>
<text x="63.2" y="153.3">SAB[12..1]</text>
<text x="14.7" y="159.6">{T2H}</text>
<text x="34" y="159.6">{T1V}</text>
<text x="16" y="178.7">{T1H}</text>
<text x="34" y="178.7">{T2V}</text>
</g>
<g font-size="1.8" fill="#006464">
<text x="97.3" y="35.2">T5A</text>
<text x="102.1" y="35.2">M61</text>
<text x="146.9" y="35.2">T5A</text>
<text x="151.8" y="35.2">L69</text>
<text x="196.4" y="35.2">T5A</text>
<text x="201.6" y="35.2">I56</text>
<text x="245.9" y="35.2">T5A</text>
<text x="251.1" y="35.2">I79</text>
<text x="98.3" y="39">A1</text>
<text x="98.3" y="41.5">A2</text>
<text x="147.8" y="39">A1</text>
<text x="147.8" y="41.5">A2</text>
<text x="197.4" y="39">A1</text>
<text x="197.4" y="41.5">A2</text>
<text x="246.9" y="39">A1</text>
<text x="246.9" y="41.5">A2</text>
<text x="98.3" y="46.6">S2</text>
<text x="98.3" y="44">~{S1}</text>
<text x="147.8" y="46.6">S2</text>
<text x="147.8" y="44">~{S1}</text>
<text x="197.4" y="46.6">S2</text>
<text x="197.4" y="44">~{S1}</text>
<text x="246.9" y="46.6">S2</text>
<text x="246.9" y="44">~{S1}</text>
<text x="98.3" y="51.7">~{S5}</text>
<text x="103.5" y="52.9">~{X}</text>
<text x="111.1" y="49.1">G71</text>
<text x="147.8" y="51.7">~{S5}</text>
<text x="153" y="52.9">~{X}</text>
<text x="160.6" y="49.1">D67</text>
<text x="197.4" y="51.7">~{S5}</text>
<text x="202.5" y="52.9">~{X}</text>
<text x="210.1" y="49.1">B57</text>
<text x="246.9" y="51.7">~{S5}</text>
<text x="252.1" y="52.9">~{X}</text>
<text x="259.7" y="49.1">E77</text>
<text x="98.3" y="59.3">B1</text>
<text x="98.3" y="54.2">S6</text>
<text x="111.1" y="56.7">V1N</text>
<text x="147.8" y="59.3">B1</text>
<text x="147.8" y="54.2">S6</text>
<text x="160.6" y="56.7">V1N</text>
<text x="197.4" y="59.3">B1</text>
<text x="197.4" y="54.2">S6</text>
<text x="210.2" y="56.7">V1N</text>
<text x="246.9" y="59.3">B1</text>
<text x="246.9" y="54.2">S6</text>
<text x="259.7" y="56.7">V1N</text>
<text x="98.3" y="61.8">B2</text>
<text x="98.3" y="64.4">~{S3}</text>
<text x="147.8" y="61.8">B2</text>
<text x="147.8" y="64.4">~{S3}</text>
<text x="197.4" y="61.8">B2</text>
<text x="197.4" y="64.4">~{S3}</text>
<text x="246.9" y="61.8">B2</text>
<text x="246.9" y="64.4">~{S3}</text>
<text x="61.7" y="72">L81</text>
<text x="98.3" y="66.9">S4</text>
<text x="147.8" y="66.9">S4</text>
<text x="197.4" y="66.9">S4</text>
<text x="246.9" y="66.9">S4</text>
<text x="97.3" y="73.3">T5A</text>
<text x="98.3" y="77.1">A1</text>
<text x="102.3" y="73.3">L64</text>
<text x="146.9" y="73.3">T5A</text>
<text x="147.8" y="77.1">A1</text>
<text x="151.6" y="73.3">M75</text>
<text x="196.4" y="73.3">T5A</text>
<text x="197.4" y="77.1">A1</text>
<text x="201.4" y="73.3">J56</text>
<text x="245.9" y="73.3">T5A</text>
<text x="246.9" y="77.1">A1</text>
<text x="251.1" y="73.3">I72</text>
<text x="28.5" y="83.4">D73</text>
<text x="61.6" y="79.6">V1N</text>
<text x="61.7" y="82.1">J65</text>
<text x="98.3" y="79.6">A2</text>
<text x="98.3" y="82.1">~{S1}</text>
<text x="147.8" y="79.6">A2</text>
<text x="147.8" y="82.1">~{S1}</text>
<text x="197.4" y="79.6">A2</text>
<text x="197.4" y="82.1">~{S1}</text>
<text x="246.9" y="79.6">A2</text>
<text x="246.9" y="82.1">~{S1}</text>
<text x="28.4" y="87.2">N2N</text>
<text x="38.7" y="88.5">B71</text>
<text x="48.9" y="88.5">B72</text>
<text x="61.6" y="89.8">V1N</text>
<text x="98.3" y="84.7">S2</text>
<text x="98.3" y="89.8">~{S5}</text>
<text x="111.2" y="87.2">L75</text>
<text x="147.8" y="84.7">S2</text>
<text x="147.8" y="89.8">~{S5}</text>
<text x="160.6" y="87.2">G78</text>
<text x="197.4" y="84.7">S2</text>
<text x="197.4" y="89.8">~{S5}</text>
<text x="210.2" y="87.2">E71</text>
<text x="246.9" y="84.7">S2</text>
<text x="246.9" y="89.8">~{S5}</text>
<text x="259.8" y="87.2">F73</text>
<text x="28.6" y="93.6">A73</text>
<text x="38.6" y="92.3">N2N</text>
<text x="98.3" y="92.3">S6</text>
<text x="103.5" y="91">~{X}</text>
<text x="111.1" y="94.8">V1N</text>
<text x="147.8" y="92.3">S6</text>
<text x="153" y="91">~{X}</text>
<text x="160.6" y="94.8">V1N</text>
<text x="197.4" y="92.3">S6</text>
<text x="202.5" y="91">~{X}</text>
<text x="210.2" y="94.8">V1N</text>
<text x="246.9" y="92.3">S6</text>
<text x="252.1" y="91">~{X}</text>
<text x="259.7" y="94.8">V1N</text>
<text x="28.4" y="97.4">N2N</text>
<text x="48.8" y="96.1">K1B</text>
<text x="61.7" y="99.9">L83</text>
<text x="98.3" y="97.4">B1</text>
<text x="98.3" y="99.9">B2</text>
<text x="147.8" y="97.4">B1</text>
<text x="147.8" y="99.9">B2</text>
<text x="197.4" y="97.4">B1</text>
<text x="197.4" y="99.9">B2</text>
<text x="246.9" y="97.4">B1</text>
<text x="246.9" y="99.9">B2</text>
<text x="28.4" y="106.3">N2N</text>
<text x="28.5" y="102.5">D71</text>
<text x="38.6" y="106.3">N2N</text>
<text x="38.7" y="103.7">C71</text>
<text x="48.9" y="107.5">C72</text>
<text x="61.6" y="107.5">V1N</text>
<text x="98.3" y="105">S4</text>
<text x="98.3" y="102.5">~{S3}</text>
<text x="147.8" y="105">S4</text>
<text x="147.8" y="102.5">~{S3}</text>
<text x="197.4" y="105">S4</text>
<text x="197.4" y="102.5">~{S3}</text>
<text x="246.9" y="105">S4</text>
<text x="246.9" y="102.5">~{S3}</text>
<text x="28.6" y="112.6">A71</text>
<text x="61.7" y="113.9">J62</text>
<text x="97.3" y="111.4">T5A</text>
<text x="102.3" y="111.4">L59</text>
<text x="146.9" y="111.4">T5A</text>
<text x="151.6" y="111.4">M56</text>
<text x="196.4" y="111.4">T5A</text>
<text x="201.6" y="111.4">I67</text>
<text x="245.9" y="111.4">T5A</text>
<text x="251.1" y="111.4">I62</text>
<text x="28.4" y="116.4">N2N</text>
<text x="48.8" y="115.2">K1B</text>
<text x="98.3" y="115.2">A1</text>
<text x="98.3" y="117.7">A2</text>
<text x="147.8" y="115.2">A1</text>
<text x="147.8" y="117.7">A2</text>
<text x="197.4" y="115.2">A1</text>
<text x="197.4" y="117.7">A2</text>
<text x="246.9" y="115.2">A1</text>
<text x="246.9" y="117.7">A2</text>
<text x="61.6" y="121.5">V1N</text>
<text x="98.3" y="122.8">S2</text>
<text x="98.3" y="120.2">~{S1}</text>
<text x="111.2" y="125.3">L57</text>
<text x="147.8" y="122.8">S2</text>
<text x="147.8" y="120.2">~{S1}</text>
<text x="160.7" y="125.3">F67</text>
<text x="197.4" y="122.8">S2</text>
<text x="197.4" y="120.2">~{S1}</text>
<text x="210.2" y="125.3">F71</text>
<text x="246.9" y="122.8">S2</text>
<text x="246.9" y="120.2">~{S1}</text>
<text x="259.7" y="125.3">G64</text>
<text x="98.3" y="130.4">S6</text>
<text x="98.3" y="127.9">~{S5}</text>
<text x="103.5" y="129.1">~{X}</text>
<text x="147.8" y="130.4">S6</text>
<text x="147.8" y="127.9">~{S5}</text>
<text x="153" y="129.1">~{X}</text>
<text x="197.4" y="130.4">S6</text>
<text x="197.4" y="127.9">~{S5}</text>
<text x="202.5" y="129.1">~{X}</text>
<text x="246.9" y="130.4">S6</text>
<text x="246.9" y="127.9">~{S5}</text>
<text x="252.1" y="129.1">~{X}</text>
<text x="98.3" y="135.5">B1</text>
<text x="111.1" y="132.9">V1N</text>
<text x="147.8" y="135.5">B1</text>
<text x="160.6" y="132.9">V1N</text>
<text x="197.4" y="135.5">B1</text>
<text x="210.2" y="132.9">V1N</text>
<text x="246.9" y="135.5">B1</text>
<text x="259.7" y="132.9">V1N</text>
<text x="98.3" y="138">B2</text>
<text x="98.3" y="143.1">S4</text>
<text x="98.3" y="140.6">~{S3}</text>
<text x="147.8" y="138">B2</text>
<text x="147.8" y="143.1">S4</text>
<text x="147.8" y="140.6">~{S3}</text>
<text x="197.4" y="138">B2</text>
<text x="197.4" y="143.1">S4</text>
<text x="197.4" y="140.6">~{S3}</text>
<text x="246.9" y="138">B2</text>
<text x="246.9" y="143.1">S4</text>
<text x="246.9" y="140.6">~{S3}</text>
</g>
<g font-size="1.8" fill="#0000c2">
<text x="17.8" y="38.3">The</text>
<text x="17.8" y="40.4">Through</text>
<text x="22.2" y="38.3">SCPU</text>
<text x="26.4" y="40.4">shared</text>
<text x="28.4" y="38.3">must</text>
<text x="34" y="40.4">RAM?</text>
<text x="34.2" y="38.3">ask</text>
<text x="38.5" y="38.3">the</text>
<text x="42.7" y="38.3">MCPU</text>
<text x="49.2" y="38.3">for</text>
<text x="53" y="38.3">control</text>
<text x="60.9" y="38.3">of</text>
<text x="63.9" y="38.3">the</text>
<text x="68.1" y="38.3">address</text>
<text x="76.6" y="38.3">outputs.</text>
<text x="17.8" y="44.9">The</text>
<text x="22.2" y="44.9">condition</text>
<text x="32.1" y="44.9">for</text>
<text x="35.9" y="44.9">MCPU</text>
<text x="42.4" y="44.9">writes</text>
<text x="49.2" y="44.9">to</text>
<text x="52.2" y="44.9">RAM are:</text>
<text x="17.8" y="49">AB12</text>
<text x="17.8" y="53.1">SCPU</text>
<text x="23.7" y="49">&amp;</text>
<text x="24" y="53.1">can</text>
<text x="26.5" y="49">~{AB11}=</text>
<text x="28.6" y="53.1">write</text>
<text x="34.3" y="53.1">anywhere</text>
<text x="35.2" y="49">VA11</text>
<text x="40.9" y="49">&amp;</text>
<text x="43.7" y="49">~{VA10}</text>
<text x="44.2" y="53.1">if</text>
<text x="46.7" y="53.1">MCPU</text>
<text x="53.2" y="53.1">enables</text>
<text x="61.7" y="53.1">CPU</text>
<text x="66.7" y="53.1">control.</text>
<text x="92.7" y="166.1">SELCPU SELTIL SEL2 SEL1 X VAX Output</text>
<text x="160.8" y="166.1">control</text>
<text x="142.6" y="170.1">ABX</text>
<text x="148.5" y="170.1">MCPU</text>
<text x="161.2" y="174.2">2</text>
<text x="161.2" y="176.3">1</text>
</g>
<g font-size="1.8" fill="#0f0f0f">
<text x="88.9" y="40.3">T2H32</text>
<text x="88.9" y="37.8">T1H32</text>
<text x="137.2" y="37.8">T1H256</text>
<text x="137.2" y="40.3">T2H256</text>
<text x="186.7" y="40.3">T2V32</text>
<text x="186.7" y="37.8">T1V32</text>
<text x="236.2" y="40.3">T2V256</text>
<text x="236.2" y="37.8">T1V256</text>
<text x="88.9" y="42.8">SEL1</text>
<text x="88.9" y="45.4">SEL2</text>
<text x="137.2" y="42.8">SEL1</text>
<text x="137.2" y="45.4">SEL2</text>
<text x="186.7" y="42.8">SEL1</text>
<text x="186.7" y="45.4">SEL2'</text>
<text x="236.2" y="45.4">SEL2'</text>
<text x="236.2" y="42.8">SEL1</text>
<text x="87.6" y="53">SELTIL'</text>
<text x="87.6" y="50.5">SELCPU</text>
<text x="118.1" y="51.7">VA2</text>
<text x="137.2" y="53">SELTIL'</text>
<text x="137.2" y="50.5">SELCPU</text>
<text x="167.6" y="51.7">VA5</text>
<text x="186.7" y="50.5">SELCPU</text>
<text x="186.7" y="53">SELTIL</text>
<text x="217.2" y="51.7">VA8</text>
<text x="236.2" y="50.5">SELCPU</text>
<text x="236.2" y="53">SELTIL</text>
<text x="266.7" y="51.7">VA11</text>
<text x="88.9" y="58.1">AB3</text>
<text x="138.4" y="58.1">AB6</text>
<text x="188" y="58.1">AB9</text>
<text x="237.5" y="58.1">AB12</text>
<text x="88.9" y="63.2">SEL1</text>
<text x="88.9" y="65.7">SEL2</text>
<text x="88.9" y="60.6">SAB3</text>
<text x="138.4" y="65.7">SEL2</text>
<text x="138.4" y="63.2">SEL1</text>
<text x="138.4" y="60.6">SAB6</text>
<text x="188" y="60.6">SAB9</text>
<text x="188" y="63.2">SEL1</text>
<text x="188" y="65.7">SEL2'</text>
<text x="237.5" y="65.7">SEL2'</text>
<text x="237.5" y="60.6">SAB12</text>
<text x="237.5" y="63.2">SEL1</text>
<text x="68.4" y="74.6">SELTIL'</text>
<text x="88.9" y="75.9">T1H16</text>
<text x="137.2" y="75.9">T1H128</text>
<text x="186.7" y="75.9">T1V16</text>
<text x="236.2" y="75.9">T1V128</text>
<text x="88.9" y="78.4">T2H16</text>
<text x="88.9" y="80.9">SEL1</text>
<text x="88.9" y="83.5">SEL2</text>
<text x="137.2" y="83.5">SEL2</text>
<text x="137.2" y="80.9">SEL1</text>
<text x="137.2" y="78.4">T2H128</text>
<text x="186.7" y="80.9">SEL1</text>
<text x="186.7" y="83.5">SEL2'</text>
<text x="186.7" y="78.4">T2V16</text>
<text x="236.2" y="78.4">T2V128</text>
<text x="236.2" y="80.9">SEL1</text>
<text x="236.2" y="83.5">SEL2'</text>
<text x="17.8" y="84.7">AB12</text>
<text x="70" y="84.7">SELTIL</text>
<text x="87.6" y="88.6">SELCPU</text>
<text x="118.1" y="89.8">VA1</text>
<text x="137.2" y="88.6">SELCPU</text>
<text x="167.6" y="89.8">VA4</text>
<text x="186.7" y="88.6">SELCPU</text>
<text x="217.2" y="89.8">VA7</text>
<text x="236.2" y="88.6">SELCPU</text>
<text x="266.7" y="89.8">VA10</text>
<text x="68.7" y="91.1">SELCPU</text>
<text x="87.6" y="91.1">SELTIL'</text>
<text x="137.2" y="91.1">SELTIL'</text>
<text x="186.7" y="91.1">SELTIL</text>
<text x="236.2" y="91.1">SELTIL</text>
<text x="88.9" y="98.7">SAB2</text>
<text x="88.9" y="96.2">AB2</text>
<text x="88.9" y="101.3">SEL1</text>
<text x="138.4" y="96.2">AB5</text>
<text x="138.4" y="101.3">SEL1</text>
<text x="138.4" y="98.7">SAB5</text>
<text x="188" y="98.7">SAB8</text>
<text x="188" y="96.2">AB8</text>
<text x="188" y="101.3">SEL1</text>
<text x="237.5" y="96.2">AB11</text>
<text x="237.5" y="101.3">SEL1</text>
<text x="237.5" y="98.7">SAB11</text>
<text x="17.8" y="103.8">AB11</text>
<text x="71.4" y="102.5">SEL2</text>
<text x="88.9" y="103.8">SEL2</text>
<text x="138.4" y="103.8">SEL2</text>
<text x="188" y="103.8">SEL2'</text>
<text x="237.5" y="103.8">SEL2'</text>
<text x="71.4" y="110.1">SEL1</text>
<text x="88.9" y="114">T1H8</text>
<text x="137.2" y="114">T1H64</text>
<text x="186.7" y="114">T1V8</text>
<text x="236.2" y="114">T1V64</text>
<text x="70.8" y="116.5">SEL2'</text>
<text x="88.9" y="116.5">T2H8</text>
<text x="88.9" y="119">SEL1</text>
<text x="137.2" y="119">SEL1</text>
<text x="137.2" y="116.5">T2H64</text>
<text x="186.7" y="116.5">T2V8</text>
<text x="186.7" y="119">SEL1</text>
<text x="236.2" y="116.5">T2V64</text>
<text x="237.5" y="119">SEL1</text>
<text x="88.9" y="121.6">SEL2</text>
<text x="137.2" y="121.6">SEL2</text>
<text x="186.7" y="121.6">SEL2'</text>
<text x="237.5" y="121.6">SEL2'</text>
<text x="87.6" y="129.2">SELTIL'</text>
<text x="87.6" y="126.7">SELCPU</text>
<text x="118.1" y="127.9">VA0</text>
<text x="137.2" y="126.7">SELCPU</text>
<text x="137.2" y="129.2">SELTIL'</text>
<text x="167.6" y="127.9">VA3</text>
<text x="186.7" y="126.7">SELCPU</text>
<text x="186.7" y="129.2">SELTIL</text>
<text x="217.2" y="127.9">VA6</text>
<text x="236.2" y="126.7">SELCPU</text>
<text x="236.2" y="129.2">SELTIL</text>
<text x="266.7" y="127.9">VA9</text>
<text x="88.9" y="136.8">SAB1</text>
<text x="88.9" y="134.3">AB1</text>
<text x="138.4" y="136.8">SAB4</text>
<text x="138.4" y="134.3">AB4</text>
<text x="188" y="136.8">SAB7</text>
<text x="188" y="134.3">AB7</text>
<text x="237.5" y="136.8">SAB10</text>
<text x="237.5" y="134.3">AB10</text>
<text x="88.9" y="139.4">SEL1</text>
<text x="88.9" y="141.9">SEL2</text>
<text x="138.4" y="141.9">SEL2</text>
<text x="138.4" y="139.4">SEL1</text>
<text x="188" y="141.9">SEL2'</text>
<text x="188" y="139.4">SEL1</text>
<text x="237.5" y="139.4">SEL1</text>
<text x="237.5" y="141.9">SEL2'</text>
<text x="27" y="162.2">T2H256</text>
<text x="27" y="164.8">T2H128</text>
<text x="28.2" y="167.3">T2H64</text>
<text x="46.2" y="164.8">T1V128</text>
<text x="46.2" y="162.2">T1V256</text>
<text x="47.5" y="167.3">T1V64</text>
<text x="28.2" y="172.4">T2H16</text>
<text x="28.2" y="169.8">T2H32</text>
<text x="47.5" y="172.4">T1V16</text>
<text x="47.5" y="169.8">T1V32</text>
<text x="29.4" y="174.9">T2H8</text>
<text x="48.7" y="174.9">T1V8</text>
<text x="28.2" y="182.5">T1H256</text>
<text x="28.2" y="185.1">T1H128</text>
<text x="46.2" y="185.1">T2V128</text>
<text x="46.2" y="182.5">T2V256</text>
<text x="29.4" y="190.2">T1H32</text>
<text x="29.4" y="187.6">T1H64</text>
<text x="47.5" y="187.6">T2V64</text>
<text x="47.5" y="190.2">T2V32</text>
<text x="29.4" y="192.7">T1H16</text>
<text x="30.6" y="195.2">T1H8</text>
<text x="47.5" y="192.7">T2V16</text>
<text x="48.7" y="195.2">T2V8</text>
</g>
<g font-size="1.8" fill="#725600">
<text x="15.3" y="88.5">CPUCTRL</text>
<text x="15.3" y="96.1">~{CPUCTRL}</text>
<text x="21.2" y="98.7">H4</text>
<text x="15.3" y="107.5">CPUCTRL</text>
<text x="15.3" y="115.2">~{CPUCTRL}</text>
<text x="21.2" y="117.7">H2</text>
</g>
</svg>
